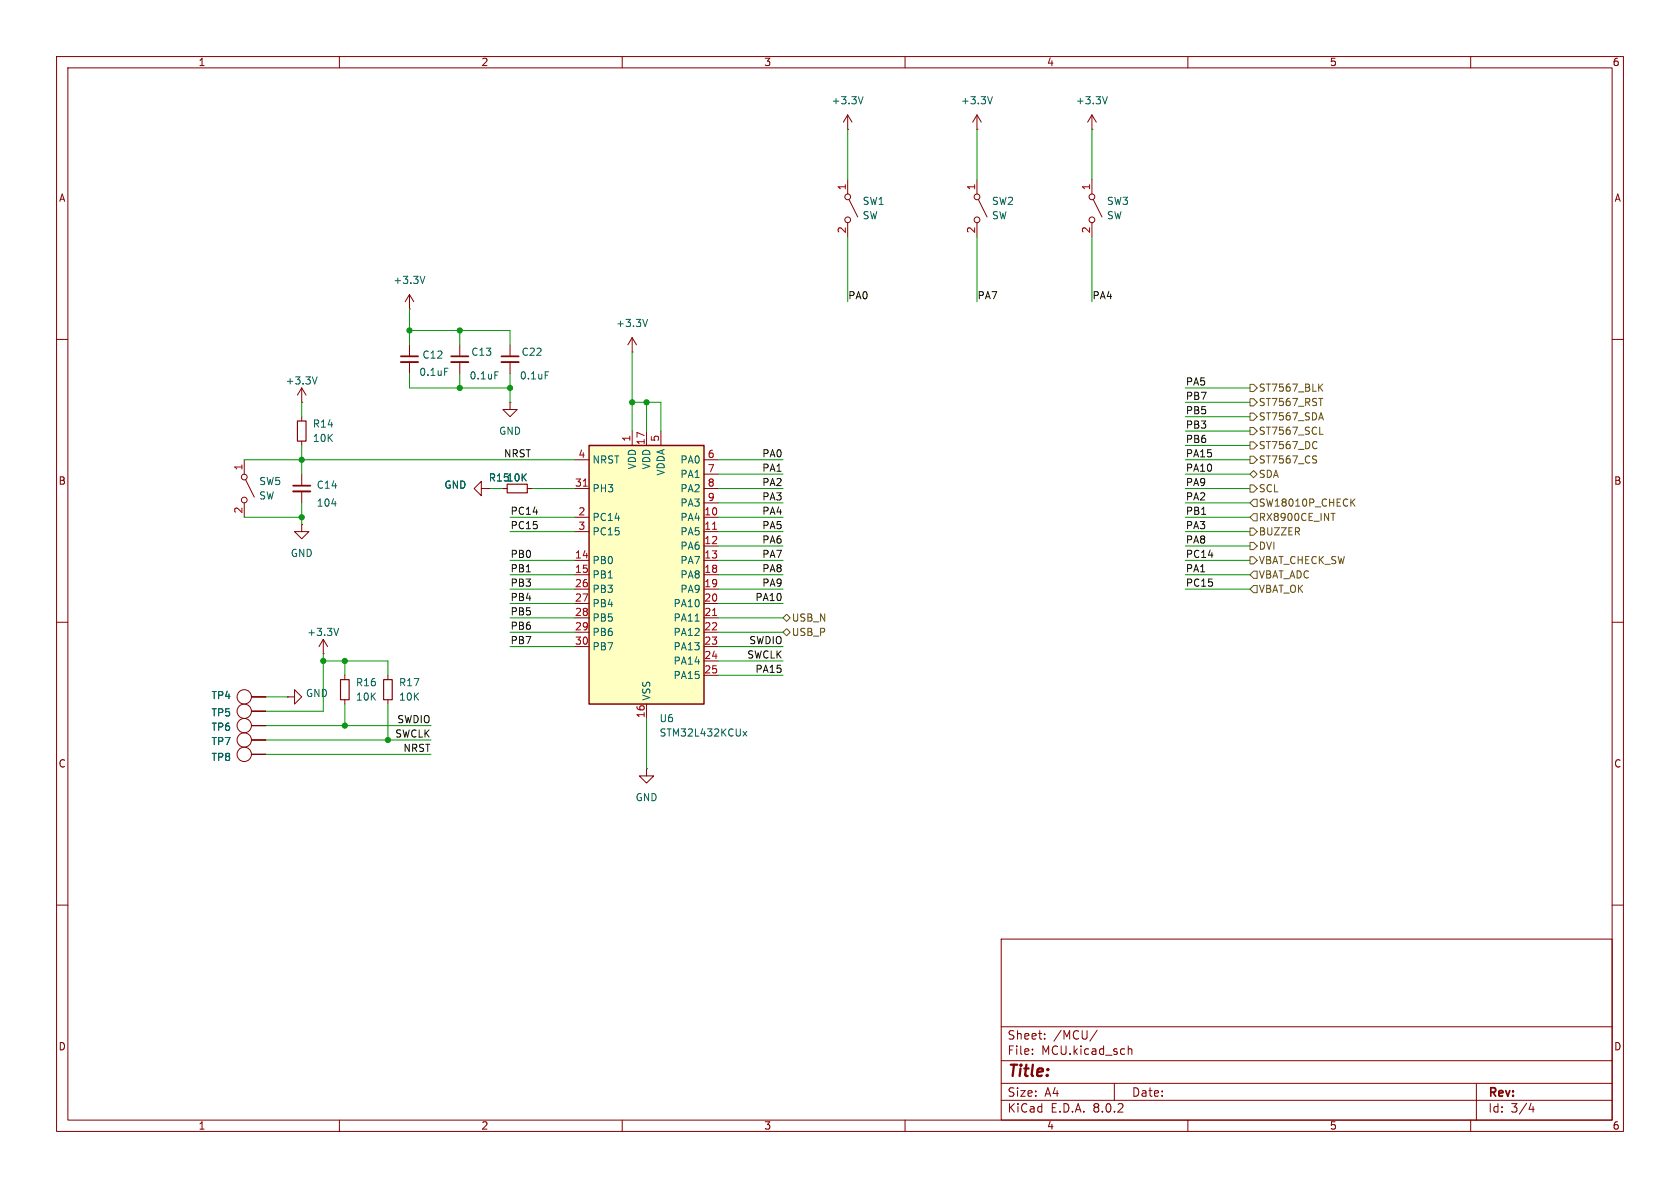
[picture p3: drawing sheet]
<svg xmlns="http://www.w3.org/2000/svg" width="297mm" height="210mm" viewBox="0 0 297 210" stroke-linecap="round" stroke-linejoin="round" font-family="sans-serif">
<g fill="none" stroke="#840000" stroke-width=".18">
<path d="M10 10h277v190h-277zM12 12h273v186h-273zM60 10v2M110 10v2M160 10v2M210 10v2M260 10v2M10 60h2M285 60h2M10 110h2M68.6 119.4v.7M285 110h2"/>
<path d="M68.6 123.7v.8M10 160h2M285 160h2M177 166h108v32h-108zM60 198v2M110 198v2M160 198v2M177 194.5h108M177 191.5h108M177 187.5h108M177 181.5h108M182.5 186.3v.1"/>
<path d="M182.5 185.5v.1M184.7 183.6v.1M184.7 182.8v.1M194 182.1l-1.3 2M197 191.5v3M199.5 184.9v1.5M199.5 185.5l.2-.1 .3 .1 .1 .9M210 198v2M260 198v2M261 191.5v6.5M270.7 195l-.4 1.1h.9M271 195.6v1"/>
</g>
<path d="M67.8 120.1h1.5v3.6h-1.5z" fill="none" stroke="#840000" stroke-width=".2"/>
<path d="M104.1 78.7h20.4v45.8h-20.4z" fill="#ffffc2"/>
<path d="M104.1 78.7h20.4v45.8h-20.4z" fill="none" stroke="#840000" stroke-width=".25"/>
<g fill="none" stroke="#840000" stroke-width=".18">
<path d="M149.9 22.9h.1M149.9 20.3v2.6M149.9 31.8v2.5M149.9 39.4v2.5M149.9 20.3l-.8 1.3M149.9 20.3l.7 1.3M150.1 35.3l1.5 3.1M172.7 22.9h.1M172.7 20.3l-.7 1.3M172.7 20.3v2.6M172.7 31.8v2.5M172.7 39.4v2.5"/>
<path d="M172.7 20.3l.8 1.3M173 35.3l1.5 3.1M193 22.9h.1M193 20.3l-.7 1.3M193 20.3v2.6M193 31.8v2.5M193 39.4v2.5M193 20.3l.8 1.3M193.3 35.3l1.5 3.1M72.4 54.6h.1M72.4 52.1l-.8 1.2M72.4 52.1v2.5"/>
<path d="M72.4 52.1l.8 1.2M111.8 59.7v2.5M111.8 59.7l-.8 1.3M111.8 59.7l.7 1.3M53.3 71.1h.1M53.3 68.6l-.7 1.3M53.3 68.6v2.5M53.3 73.7v.7M53.3 78v.7M53.3 68.6l.8 1.3M72.4 61v2M72.4 64v2"/>
<path d="M81.3 61v2M81.3 64v2M90.2 71.1v1.3h1.2l-1.2 1.3-1.3-1.3h1.3M90.2 71.1h.1M90.2 61v2M90.2 64v2M111.8 62.2h.1M111.8 76.2v2.5M114.3 76.2v2.5M116.8 76.2v2.5M43.2 81.3v2.5M43.2 88.9v2.5"/>
<path d="M43.4 84.8l1.6 3.1M53.3 92.7v1.3h1.3l-1.3 1.3-1.2-1.3h1.2M53.3 92.7h.1M53.3 83.8v2.1M53.3 86.9v2M85.1 86.4v1.2l-1.3-1.2 1.3-1.3v1.3h1.3M86.4 86.4h.1M88.9 86.4h.8M93.2 86.4h.8M101.6 91.4h2.5M101.6 94h2.5M101.6 99.1h2.5"/>
<path d="M101.6 86.4h2.5M101.6 81.3h2.5M124.5 91.4h2.5M124.5 94h2.5M124.5 96.5h2.5M124.5 99.1h2.5M124.5 86.4h2.5M124.5 81.3h2.5M124.5 83.8h2.5M124.5 88.9h2.5M57.1 115.6h.1M57.1 113l.8 1.3"/>
<path d="M57.1 113v2.6M57.1 113l-.7 1.3M61 119.4v.7M101.6 101.6h2.5M101.6 104.1h2.5M101.6 106.7h2.5M101.6 109.2h2.5M101.6 111.8h2.5M101.6 114.3h2.5M124.5 101.6h2.5M124.5 104.1h2.5M124.5 106.7h2.5"/>
<path d="M124.5 109.2h2.5M124.5 111.8h2.5M124.5 114.3h2.5M124.5 116.8h2.5M124.5 119.4h2.5M44.4 125.7h2.6M44.4 128.3h2.6M44.4 130.8h2.6M44.4 133.4h2.6M44.4 123.2h2.6M50.8 123.2h1.3v1.3l1.2-1.3-1.2-1.3v1.3M50.8 123.2h.1"/>
<path d="M61 123.7v.8M114.3 135.9v1.3h1.3l-1.3 1.2-1.3-1.2h1.3M114.3 135.9h.1M114.3 124.5v2.5"/>
<circle cx="149.9" cy="34.8" r=".51"/>
<circle cx="149.9" cy="38.9" r=".51"/>
<circle cx="172.7" cy="38.9" r=".51"/>
<circle cx="172.7" cy="34.8" r=".51"/>
<circle cx="193" cy="34.8" r=".51"/>
<circle cx="193" cy="38.9" r=".51"/>
<circle cx="43.2" cy="88.4" r=".51"/>
<circle cx="43.2" cy="84.3" r=".51"/>
<circle cx="43.2" cy="125.7" r="1.27"/>
<circle cx="43.2" cy="123.2" r="1.27"/>
<circle cx="43.2" cy="130.8" r="1.27"/>
<circle cx="43.2" cy="133.3" r="1.27"/>
<circle cx="43.2" cy="128.3" r="1.27"/>
</g>
<path d="M103.1 85.9h.7M126 93.6h.7M126 108.8h.7" fill="none" stroke="#a90000" stroke-width=".18"/>
<g fill="none" stroke="#006464" stroke-width=".18">
<path d="M152.6 17.1l-.4 1.3M175.4 17.1l-.4 1.3M195.8 17.1l-.5 1.3M75.1 48.8l-.4 1.3M114.5 56.5l-.4 1.2M56.1 66.6l-.5 1.3M78.6 65.1h.6M87.5 65.7h.6M96.4 65.7h.6M58.7 89.1h.7M59.9 111.1l-.5 1.2M122.9 109.8h.7"/>
<path d="M131.4 129.3l.6 .8M132 129.3l-.6 .8"/>
</g>
<path d="M52.6 74.4h1.5v3.6h-1.5zM89.7 85.6h3.5v1.5h-3.5zM60.2 120.1h1.5v3.6h-1.5z" fill="none" stroke="#840000" stroke-width=".2"/>
<path d="M70.9 64h3M79.8 64h3M88.6 64h3.1M51.8 86.9h3.1" fill="none" stroke="#840000" stroke-width=".33"/>
<path d="M70.9 63h3M79.8 63h3M88.6 63h3.1M51.8 85.9h3.1" fill="none" stroke="#840000" stroke-width=".3"/>
<g fill="none" stroke="#725600" stroke-width=".18">
<path d="M221 78.1h.6l.6 .6-.6 .7h-.6zM221 70.5h.6l.6 .6-.6 .7h-.6zM221 75.6h.6l.6 .6-.6 .6h-.6zM221 73h.6l.6 .7-.6 .6h-.6zM221 67.9h.6l.6 .7-.6 .6h-.6zM232.6 78l.2 .2M232.8 79.2l-.2 .1M233.1 70.4h.7M233.3 76.8h.6M233.3 68.4l.5 .8M233.5 73l.5 1.2M233.8 67.9l-.7 .7"/>
<path d="M221 85.7h.6l.6 .7-.6 .6h-.6zM221 95.9h.6l.6 .6-.6 .7h-.6zM221 83.8l.6-.6 .6 .6-.6 .7zM221 93.3h.6l.6 .7-.6 .6h-.6zM221 98.4h.6l.6 .7-.6 .6h-.6zM221 80.6h.6l.6 .7-.6 .6h-.6zM221.6 88.3h.6v1.2h-.6l-.6-.6zM221.6 90.8h.6v1.3h-.6l-.6-.7zM232.5 81.3l.3 .2-.3 .4M232.6 80.6l.2 .1M235.3 90.7h.7M239 88.8l.5 .7"/>
<path d="M239.5 88.2l-.7 .7M138.4 111.8l.7-.7 .6 .7-.6 .6zM139.1 108.6l.6 .6-.6 .7-.7-.7zM221.6 103.5h.6v1.3h-.6l-.6-.7zM221.6 101h.6v1.2h-.6l-.6-.6z"/>
</g>
<g fill="none" stroke="#009600" stroke-width=".18">
<path d="M149.9 22.9v8.9M172.7 22.9v8.9M193 22.9v8.9M72.4 58.4h17.8v2.6M72.4 54.6v6.4M81.3 58.4v2.6M149.9 41.9v11.4M172.7 41.9v11.4M193 41.9v11.4M53.3 71.1v2.6M53.3 78.7v5.1M72.4 66v2.6h17.8"/>
<path d="M81.3 66v2.6M90.2 66v5.1M111.8 62.2v14M111.8 71.1h5v5.1M114.3 71.1v5.1M209.5 68.6h11.5M209.5 71.1h11.5M209.5 73.7h11.5M209.5 78.7h11.5M209.5 76.2h11.5M43.2 81.3h58.4M43.2 91.4h10.1"/>
<path d="M53.3 88.9v3.8M86.4 86.4h2.5M90.2 91.4h11.4M90.2 99.1h11.4M90.2 94h11.4M94 86.4h7.6M127 81.3h11.4M127 88.9h11.4M127 91.4h11.4M127 86.4h11.4M127 83.8h11.4M127 99.1h11.4"/>
<path d="M127 94h11.4M127 96.5h11.4M209.5 81.3h11.5M209.5 88.9h11.5M209.5 91.4h11.5M209.5 86.4h11.5M209.5 83.8h11.5M209.5 99.1h11.5M209.5 94h11.5M209.5 96.5h11.5M57.1 116.8h11.5v2.6M57.1 115.6v10.1h-10.1"/>
<path d="M61 116.8v2.6M90.2 106.7h11.4M90.2 111.8h11.4M90.2 109.2h11.4M90.2 101.6h11.4M90.2 104.1h11.4M90.2 114.3h11.4M127 116.8h11.4M127 106.7h11.4M127 111.8h11.4M127 109.2h11.4M127 101.6h11.4"/>
<path d="M127 104.1h11.4M127 114.3h11.4M127 119.4h11.4M209.5 101.6h11.5M209.5 104.1h11.5M47 133.4h29.2M47 128.3h29.2M47 130.8h29.2M47 123.2h3.8M61 124.5v3.8M68.6 124.5v6.3M114.3 127v8.9"/>
</g>
<g fill="#009600" stroke="#009600" stroke-width=".18">
<circle cx="61" cy="116.8" r=".46"/>
<circle cx="57.1" cy="116.8" r=".46"/>
<circle cx="53.3" cy="91.4" r=".46"/>
<circle cx="68.6" cy="130.8" r=".46"/>
<circle cx="61" cy="128.3" r=".46"/>
<circle cx="114.3" cy="71.1" r=".46"/>
<circle cx="111.8" cy="71.1" r=".46"/>
<circle cx="81.3" cy="58.4" r=".46"/>
<circle cx="81.3" cy="68.6" r=".46"/>
<circle cx="90.2" cy="68.6" r=".46"/>
<circle cx="53.3" cy="81.3" r=".46"/>
<circle cx="72.4" cy="58.4" r=".46"/>
</g>
<text font-size="2.8" fill="#840000" x="178" y="190.9">Title:</text>
<g font-size="2.1" fill="#840000">
<text x="178" y="184">Sheet:</text>
<text x="186.2" y="184">/MCU/</text>
<text x="178" y="186.7">File:</text>
<text x="184.1" y="186.7">MCU.kicad_sch</text>
<text x="178" y="196.9">KiCad</text>
<text x="178" y="194.1">Size:</text>
<text x="184.7" y="194.1">A4</text>
<text x="185.7" y="196.9">E.D.A.</text>
<text x="193.3" y="196.9">8.0.2</text>
<text x="200" y="194.1">Date:</text>
<text x="263" y="194.3">Rev:</text>
<text x="263" y="196.9">Id:</text>
<text x="267.1" y="196.9">3/4</text>
</g>
<g font-size="1.8" fill="#840000">
<text x="35" y="11.9">1</text>
<text x="85" y="11.9">2</text>
<text x="135" y="11.9">3</text>
<text x="185" y="11.9">4</text>
<text x="235" y="11.9">5</text>
<text x="285" y="11.9">6</text>
<text x="10.3" y="35.9">A</text>
<text x="285.3" y="35.9">A</text>
<text x="10.3" y="85.9">B</text>
<text x="285.3" y="85.9">B</text>
<text x="10.3" y="135.9">C</text>
<text x="285.3" y="135.9">C</text>
<text x="10.3" y="185.9">D</text>
<text x="285.3" y="185.9">D</text>
<text x="35" y="199.9">1</text>
<text x="85" y="199.9">2</text>
<text x="135" y="199.9">3</text>
<text x="185" y="199.9">4</text>
<text x="235" y="199.9">5</text>
<text x="285" y="199.9">6</text>
</g>
<g font-size="1.8" fill="#006464">
<text x="146.9" y="18.6">+3.3V</text>
<text x="169.8" y="18.6">+3.3V</text>
<text x="190.1" y="18.6">+3.3V</text>
<text x="152.4" y="39">SW</text>
<text x="152.4" y="36.4">SW1</text>
<text x="175.3" y="39">SW</text>
<text x="175.3" y="36.4">SW2</text>
<text x="195.6" y="39">SW</text>
<text x="195.6" y="36.4">SW3</text>
<text x="69.4" y="50.4">+3.3V</text>
<text x="108.8" y="58">+3.3V</text>
<text x="74.6" y="63.6">C12</text>
<text x="83.2" y="63.1">C13</text>
<text x="92.1" y="63.1">C22</text>
<text x="50.4" y="68.2">+3.3V</text>
<text x="74" y="66.6">0.1uF</text>
<text x="82.9" y="67.3">0.1uF</text>
<text x="91.8" y="67.3">0.1uF</text>
<text x="55.2" y="75.8">R14</text>
<text x="88.1" y="77.1">GND</text>
<text x="55.2" y="78.3">10K</text>
<text x="104.6" y="82.1">NRST</text>
<text x="112.6" y="83.1" transform="rotate(-90 112.6 83.1)">VDD</text>
<text x="115.2" y="83.1" transform="rotate(-90 115.2 83.1)">VDD</text>
<text x="120.2" y="82.1">PA0</text>
<text x="45.7" y="88.5">SW</text>
<text x="45.7" y="86">SW5</text>
<text x="55.9" y="89.8">104</text>
<text x="55.9" y="86.6">C14</text>
<text x="78.5" y="86.6">GND</text>
<text x="86.3" y="85.3">R1510K</text>
<text x="104.6" y="87.2">PH3</text>
<text x="117.7" y="84.2" transform="rotate(-90 117.7 84.2)">VDDA</text>
<text x="120.2" y="84.7">PA1</text>
<text x="120.2" y="87.2">PA2</text>
<text x="120.2" y="89.8">PA3</text>
<text x="104.6" y="92.3">PC14</text>
<text x="104.6" y="94.8">PC15</text>
<text x="120.2" y="92.3">PA4</text>
<text x="120.2" y="94.8">PA5</text>
<text x="51.3" y="98.7">GND</text>
<text x="104.6" y="99.9">PB0</text>
<text x="120.2" y="97.4">PA6</text>
<text x="120.2" y="99.9">PA7</text>
<text x="104.6" y="102.5">PB1</text>
<text x="104.6" y="105">PB3</text>
<text x="104.6" y="107.5">PB4</text>
<text x="119" y="107.5">PA10</text>
<text x="120.2" y="102.5">PA8</text>
<text x="120.2" y="105">PA9</text>
<text x="54.2" y="112.6">+3.3V</text>
<text x="104.6" y="110.1">PB5</text>
<text x="104.6" y="112.6">PB6</text>
<text x="119" y="110.1">PA11</text>
<text x="119" y="112.6">PA12</text>
<text x="104.6" y="115.2">PB7</text>
<text x="119" y="115.2">PA13</text>
<text x="119" y="117.7">PA14</text>
<text x="37.3" y="123.8">TP4</text>
<text x="54" y="123.4">GND</text>
<text x="62.8" y="121.5">R16</text>
<text x="62.8" y="124.1">10K</text>
<text x="70.4" y="121.5">R17</text>
<text x="70.4" y="124.1">10K</text>
<text x="115.2" y="124" transform="rotate(-90 115.2 124)">VSS</text>
<text x="119" y="120.2">PA15</text>
<text x="37.3" y="126.8">TP5</text>
<text x="37.3" y="129.4">TP6</text>
<text x="37.3" y="131.9">TP7</text>
<text x="116.5" y="127.9">U6</text>
<text x="116.5" y="130.4">STM32L432KCUx</text>
<text x="37.3" y="134.7">TP8</text>
<text x="112.3" y="141.8">GND</text>
</g>
<g font-size="1.8" fill="#a90000">
<text x="149.6" y="33.7" transform="rotate(-90 149.6 33.7)">1</text>
<text x="172.5" y="33.7" transform="rotate(-90 172.5 33.7)">1</text>
<text x="192.8" y="33.7" transform="rotate(-90 192.8 33.7)">1</text>
<text x="149.6" y="41.3" transform="rotate(-90 149.6 41.3)">2</text>
<text x="172.5" y="41.3" transform="rotate(-90 172.5 41.3)">2</text>
<text x="192.8" y="41.3" transform="rotate(-90 192.8 41.3)">2</text>
<text x="42.9" y="83.3" transform="rotate(-90 42.9 83.3)">1</text>
<text x="102.2" y="81">4</text>
<text x="111.5" y="78.2" transform="rotate(-90 111.5 78.2)">1</text>
<text x="114" y="78.8" transform="rotate(-90 114 78.8)">17</text>
<text x="116.6" y="78.2" transform="rotate(-90 116.6 78.2)">5</text>
<text x="125" y="81">6</text>
<text x="125" y="83.6">7</text>
<text x="101.6" y="86.1">31</text>
<text x="125" y="86.1">8</text>
<text x="125" y="88.6">9</text>
<text x="42.9" y="90.9" transform="rotate(-90 42.9 90.9)">2</text>
<text x="102.2" y="91.2">2</text>
<text x="102.2" y="93.7">3</text>
<text x="124.4" y="91.2">10</text>
<text x="124.4" y="93.7">11</text>
<text x="101.6" y="98.8">14</text>
<text x="101.6" y="101.3">15</text>
<text x="124.4" y="96.3">12</text>
<text x="124.4" y="98.8">13</text>
<text x="124.4" y="101.3">18</text>
<text x="101.6" y="103.9">26</text>
<text x="101.6" y="106.4">27</text>
<text x="124.4" y="103.9">19</text>
<text x="124.4" y="106.4">20</text>
<text x="101.6" y="109">28</text>
<text x="101.6" y="111.5">29</text>
<text x="124.4" y="109">21</text>
<text x="124.4" y="111.5">22</text>
<text x="101.6" y="114">30</text>
<text x="124.4" y="114">23</text>
<text x="124.4" y="116.6">24</text>
<text x="124.4" y="119.1">25</text>
<text x="114" y="127" transform="rotate(-90 114 127)">16</text>
</g>
<g font-size="1.8" fill="#0f0f0f">
<text x="149.9" y="53">PA0</text>
<text x="172.7" y="53">PA7</text>
<text x="193" y="53">PA4</text>
<text x="209.5" y="68.2">PA5</text>
<text x="209.5" y="70.8">PB7</text>
<text x="209.5" y="73.3">PB5</text>
<text x="209.5" y="75.9">PB3</text>
<text x="89" y="80.9">NRST</text>
<text x="134.7" y="83.5">PA1</text>
<text x="134.7" y="80.9">PA0</text>
<text x="209.5" y="80.9">PA15</text>
<text x="209.5" y="83.5">PA10</text>
<text x="209.5" y="78.4">PB6</text>
<text x="134.7" y="86">PA2</text>
<text x="134.7" y="88.6">PA3</text>
<text x="209.5" y="86">PA9</text>
<text x="209.5" y="88.6">PA2</text>
<text x="90.2" y="93.6">PC15</text>
<text x="90.2" y="91.1">PC14</text>
<text x="134.7" y="93.6">PA5</text>
<text x="134.7" y="91.1">PA4</text>
<text x="209.5" y="93.6">PA3</text>
<text x="209.5" y="91.1">PB1</text>
<text x="90.2" y="98.7">PB0</text>
<text x="90.2" y="101.3">PB1</text>
<text x="134.7" y="96.2">PA6</text>
<text x="134.7" y="98.7">PA7</text>
<text x="134.7" y="101.3">PA8</text>
<text x="209.5" y="101.3">PA1</text>
<text x="209.5" y="96.2">PA8</text>
<text x="209.5" y="98.7">PC14</text>
<text x="90.2" y="103.8">PB3</text>
<text x="90.2" y="106.3">PB4</text>
<text x="133.4" y="106.3">PA10</text>
<text x="134.7" y="103.8">PA9</text>
<text x="209.5" y="103.8">PC15</text>
<text x="90.2" y="111.4">PB6</text>
<text x="90.2" y="114">PB7</text>
<text x="90.2" y="108.9">PB5</text>
<text x="132.4" y="114">SWDIO</text>
<text x="132" y="116.5">SWCLK</text>
<text x="133.4" y="119">PA15</text>
<text x="69.8" y="130.5">SWCLK</text>
<text x="70.1" y="127.9">SWDIO</text>
<text x="71.2" y="133">NRST</text>
</g>
<g font-size="1.8" fill="#725600">
<text x="222.4" y="72">ST7567_RST</text>
<text x="222.4" y="69.4">ST7567_BLK</text>
<text x="222.4" y="77.1">ST7567_SCL</text>
<text x="222.4" y="74.5">ST7567_SDA</text>
<text x="222.4" y="79.6">ST7567_DC</text>
<text x="222.4" y="82.1">ST7567_CS</text>
<text x="222.4" y="87.2">SCL</text>
<text x="222.4" y="84.7">SDA</text>
<text x="222.4" y="89.8">SW18010P_CHECK</text>
<text x="222.4" y="94.8">BUZZER</text>
<text x="222.4" y="92.3">RX8900CE_INT</text>
<text x="222.4" y="97.4">DVI</text>
<text x="222.4" y="99.9">VBAT_CHECK_SW</text>
<text x="222.4" y="105">VBAT_OK</text>
<text x="222.4" y="102.5">VBAT_ADC</text>
<text x="139.9" y="112.6">USB_P</text>
<text x="139.9" y="110.1">USB_N</text>
</g>
</svg>
